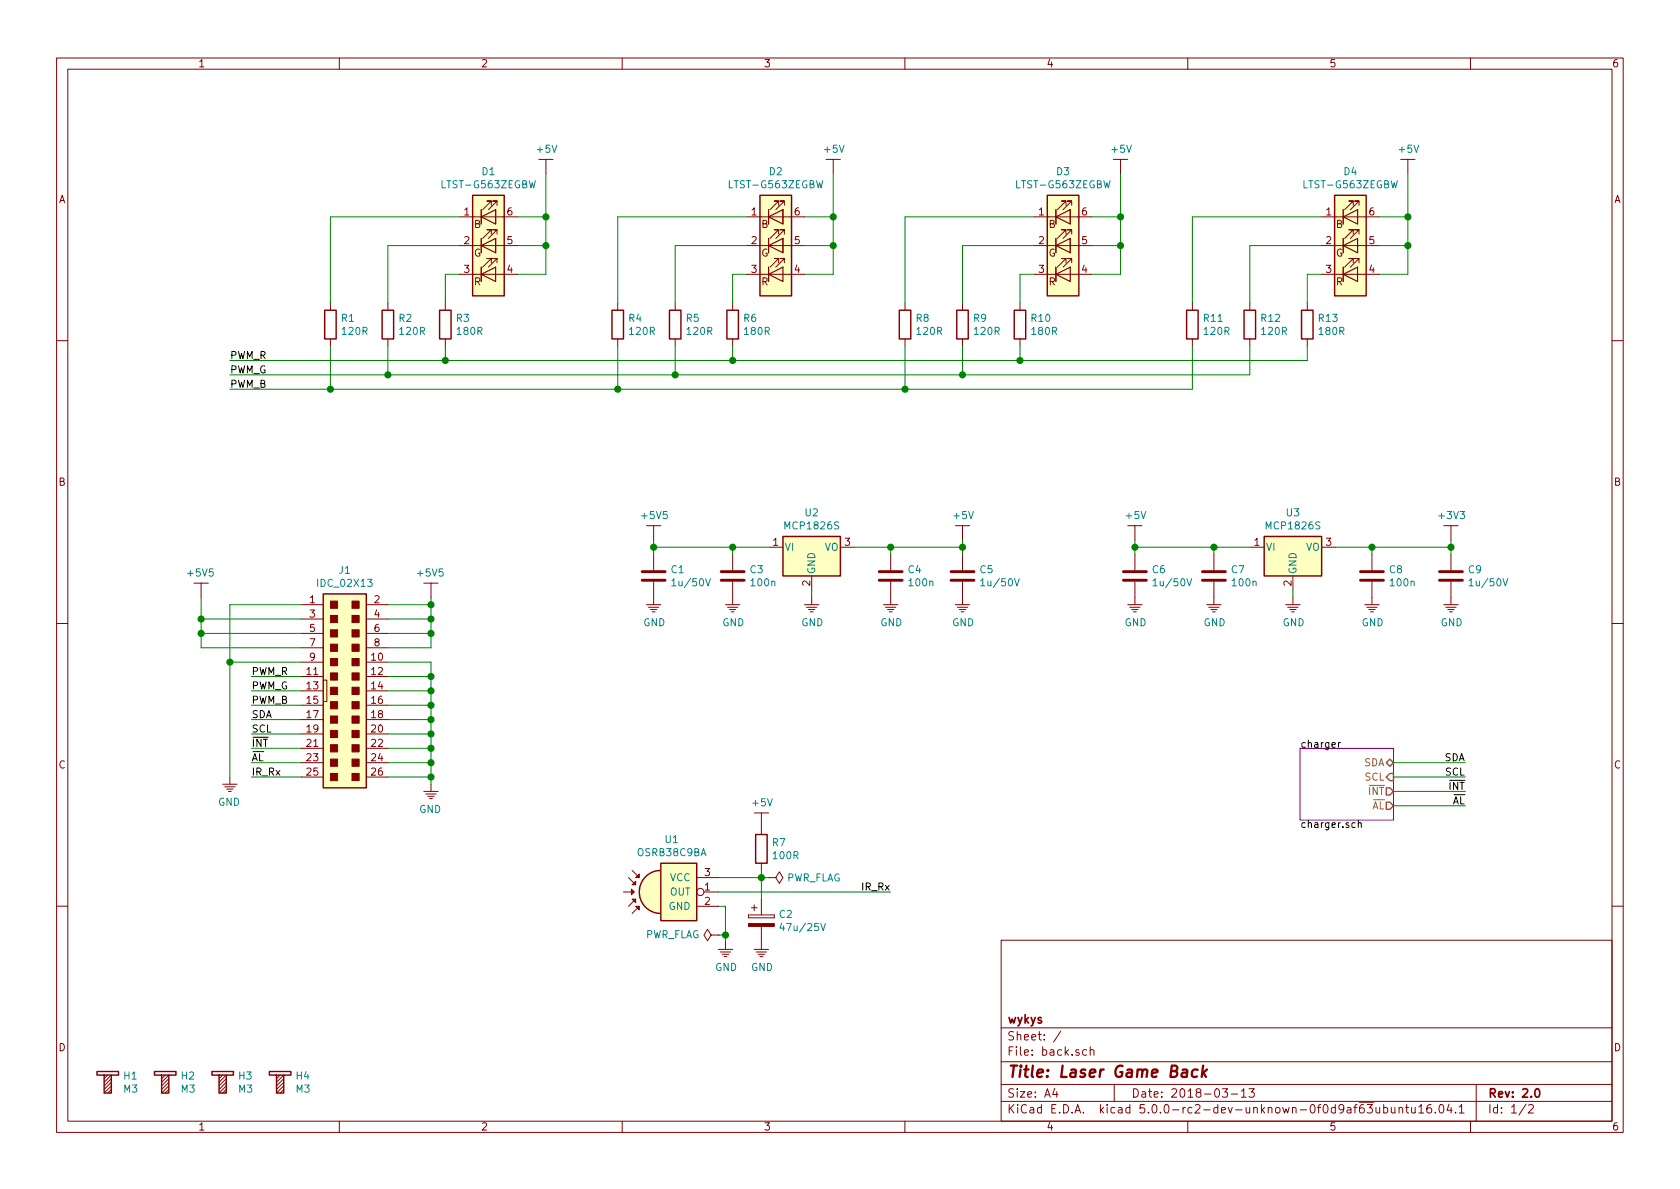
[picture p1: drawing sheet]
<svg xmlns="http://www.w3.org/2000/svg" width="297mm" height="210mm" viewBox="0 0 297 210" stroke-linecap="round" stroke-linejoin="round" font-family="sans-serif">
<g fill="none" stroke="#840000" stroke-width=".18">
<path d="M10 10.3h277v189.9h-277zM12 12.2h273v186.1h-273zM60 10.3v1.9M110 10.3v1.9M160 10.3v1.9M210 10.3v1.9M260 10.3v1.9M81.3 38.3h10.1M85.1 37.1v2.5M86.9 36.3v-.7h-.8h.8l-1.6 1.5M87.6 37.1v2.5zM87.6 37.1h.1"/>
<path d="M87.9 36.3v-.7h-.8h.8l-1.5 1.5M95.2 28.2h2.6M96.5 28.2v2.5M132.1 38.3h10.1M135.9 37.1v2.5M137.7 36.3v-.7h-.8h.8l-1.6 1.5M138.4 37.1v2.5zM138.4 37.1h.1M138.7 36.3v-.7h-.8h.8l-1.5 1.5M146 28.2h2.6M147.3 28.2v2.5M182.9 38.3h10.1"/>
<path d="M186.7 37.1v2.5M188.5 36.3v-.7h-.8h.8l-1.6 1.5M189.2 37.1v2.5zM189.2 37.1h.1M189.5 36.3v-.7h-.8h.8l-1.5 1.5M196.8 28.2h2.6M198.1 28.2v2.5M233.7 38.3h10.1M237.5 37.1v2.5M239.3 36.3v-.7h-.8h.8l-1.6 1.5M240 37.1v2.5zM240 37.1h.1"/>
<path d="M240.3 36.3v-.7h-.8h.8l-1.5 1.5M247.6 28.2h2.6M248.9 28.2v2.5M58.4 53.6v1.3M58.4 59.9v1.3M68.6 53.6v1.3M68.6 59.9v1.3M78.7 53.6v1.3M78.7 59.9v1.3M81.3 48.5h10.1M81.3 43.4h10.1M85.1 42.2v2.5"/>
<path d="M85.1 47.2v2.6M86.9 46.5v-.8h-.8h.8l-1.6 1.5M86.9 41.4v-.8h-.8h.8l-1.6 1.6M87.6 42.2v2.5zM87.6 42.2h.1M87.9 46.5v-.8h-.8h.8l-1.5 1.5M87.9 41.4v-.8h-.8h.8l-1.5 1.6M109.2 53.6v1.3M109.2 59.9v1.3M119.4 53.6v1.3M119.4 59.9v1.3M129.5 53.6v1.3"/>
<path d="M129.5 59.9v1.3M132.1 48.5h10.1M132.1 43.4h10.1M135.9 42.2v2.5M135.9 47.2v2.6M137.7 46.5v-.8h-.8h.8l-1.6 1.5M137.7 41.4v-.8h-.8h.8l-1.6 1.6M138.4 42.2v2.5zM138.4 42.2h.1M138.7 46.5v-.8h-.8h.8l-1.5 1.5M138.7 41.4v-.8h-.8h.8l-1.5 1.6M160 53.6v1.3"/>
<path d="M160 59.9v1.3M170.2 53.6v1.3M170.2 59.9v1.3M180.3 53.6v1.3M180.3 59.9v1.3M182.9 48.5h10.1M182.9 43.4h10.1M186.7 42.2v2.5M186.7 47.2v2.6M188.5 46.5v-.8h-.8h.8l-1.6 1.5M188.5 41.4v-.8h-.8h.8l-1.6 1.6M189.2 42.2v2.5z"/>
<path d="M189.2 42.2h.1M189.5 46.5v-.8h-.8h.8l-1.5 1.5M189.5 41.4v-.8h-.8h.8l-1.5 1.6M210.8 53.6v1.3M210.8 59.9v1.3M221 53.6v1.3M221 59.9v1.3M231.1 53.6v1.3M231.1 59.9v1.3M233.7 48.5h10.1M233.7 43.4h10.1M237.5 42.2v2.5"/>
<path d="M237.5 47.2v2.6M239.3 46.5v-.8h-.8h.8l-1.6 1.5M239.3 41.4v-.8h-.8h.8l-1.6 1.6M240 42.2v2.5zM240 42.2h.1M240.3 46.5v-.8h-.8h.8l-1.5 1.5M240.3 41.4v-.8h-.8h.8l-1.5 1.6M10 60.2h2M285 60.2h2M114.3 93h2.5M115.6 93v2.5M115.6 98v2.8"/>
<path d="M129.5 98v2.8M135.9 96.8h2.5M148.6 96.8h2.5M157.5 98v2.8M168.9 93h2.5M170.2 93v2.5M170.2 98v2.8M199.4 93h2.5M200.7 93v2.5M200.7 98v2.8M214.6 98v2.8M221 96.8h2.5"/>
<path d="M233.7 96.8h2.5M242.6 98v2.8M255.3 93h2.5M256.5 93v2.5M256.5 98v2.8M10 110.3h2M34.3 103.1h2.5M35.6 103.1v2.6M53.3 106.9h3.8M53.3 117.1h3.8M53.3 119.6h3.8M53.3 109.5h3.8"/>
<path d="M53.3 112h3.8M53.3 114.5h3.8M64.8 106.9h3.8M64.8 117.1h3.8M64.8 119.6h3.8M64.8 109.5h3.8M64.8 112h3.8M64.8 114.5h3.8M74.9 103.1h2.6M76.2 103.1v2.6M114.3 106.9h2.5M114.7 107.4h1.8"/>
<path d="M115 107.8h1.1M115.3 108.2h.5M115.6 102.9v4M128.3 106.9h2.5M128.6 107.4h1.9M129 107.8h1.1M129.3 108.2h.5M129.5 102.9v4M142.2 106.9h2.6M142.6 107.4h1.8M143 107.8h1.1M143.3 108.2h.5"/>
<path d="M143.5 101.8v2.6M143.5 105.7v1.2M156.2 106.9h2.5M156.6 107.4h1.8M156.9 107.8h1.1M157.2 108.2h.5M157.5 102.9v4M168.9 106.9h2.5M169.3 107.4h1.8M169.6 107.8h1.1M169.9 108.2h.5M170.2 102.9v4"/>
<path d="M199.4 106.9h2.5M199.7 107.4h1.9M200.1 107.8h1.1M200.4 108.2h.5M200.7 102.9v4M213.4 106.9h2.5M213.7 107.4h1.8M214.1 107.8h1.1M214.4 108.2h.5M214.6 102.9v4M227.3 106.9h2.6M227.7 107.4h1.8"/>
<path d="M228 107.8h1.2M228.3 108.2h.6M228.6 101.8v2.6M228.6 105.7v1.2M241.3 106.9h2.5M241.7 107.4h1.8M242 107.8h1.1M242.3 108.2h.5M242.6 102.9v4M255.3 106.9h2.5M255.6 107.4h1.9M256 107.8h1.1"/>
<path d="M256.3 108.2h.5M256.5 102.9v4M285 110.3h2M39.4 138.7h2.5M39.7 139.1h1.9M40.1 139.5h1.1M40.4 139.9h.5M40.6 137.4v1.3M53.3 122.2h3.8M53.3 124.7h3.8M53.3 127.2h3.8M53.3 129.8h3.8"/>
<path d="M53.3 132.3h3.8M53.3 134.9h3.8M53.3 137.4h3.8M57.1 120.3h.7v3.8h-.7M64.8 122.2h3.8M64.8 124.7h3.8M64.8 127.2h3.8M64.8 129.8h3.8M64.8 132.3h3.8M64.8 134.9h3.8M64.8 137.4h3.8M74.9 139.9h2.6"/>
<path d="M76.2 138.7v1.2M75.3 140.4h1.8M75.6 140.8h1.2M75.9 141.2h.6M110.2 157.7h1.9M111.1 155.2l1.3 1.3M111.8 153.9l1.2 1.3M112.4 159l-1.3 1.3M123.2 155.2h3.8M124.5 157.7h2.5M133.3 143.8h2.6M134.6 143.8v3.8"/>
<path d="M134.6 152.6v1.3M134.6 159v2.8M135.9 155.2h1.3l.6-1 .6 1-.6 1-.6-1M135.9 155.2h.1M10 160.2h2M113 160.3l-1.2 1.2M123.2 160.3h3.8M125.7 165.3l-.6-1-.6 1 .6 1.1 .6-1.1h1.3M127 165.3h.1M127 167.9h2.5M127.4 168.3h1.8M127.7 168.8h1.1"/>
<path d="M128 169.2h.5M128.3 166.6v1.3M132.3 161.8v.5zM132.3 162.3h4.6zM132.3 161.8h4.6zM132.8 160.5h1.1M133.3 160v1M133.3 167.9h2.6M133.7 168.3h1.8M134.1 168.8h1.1M134.4 169.2h.5M134.6 163.8v4.1"/>
<path d="M136.9 161.8v.5zM177 166.3h108v32h-108zM285 160.2h2M19 190.1l-.6 .6M19.7 192l-1.3 1.3M19.7 191.4l-1.3 1.3M19.7 190.7l-1.3 1.3M19.7 190.1l-1.3 1.3M19.7 192.7l-.7 .6M29.2 190.1l-.6 .6M29.8 192l-1.2 1.3M29.8 191.4l-1.2 1.3"/>
<path d="M29.8 190.7l-1.2 1.3M29.8 190.1l-1.2 1.3M29.8 192.7l-.6 .6M39.4 190.1l-.7 .6M40 192l-1.3 1.3M40 191.4l-1.3 1.3M40 190.7l-1.3 1.3M40 190.1l-1.3 1.3M40 192.7l-.6 .6M49.5 190.1l-.6 .6M50.2 192l-1.3 1.3M50.2 191.4l-1.3 1.3"/>
<path d="M50.2 190.7l-1.3 1.3M50.2 190.1l-1.3 1.3M50.2 192.7l-.7 .6M60 198.3v1.9M110 198.3v1.9M160 198.3v1.9M177 194.8h108M177 191.8h108M177 187.8h108M177 181.8h108M186.5 192.5l-.4 1h1M186.8 193v1"/>
<path d="M187.6 182.3l-1.3 2M192.1 185.7l-.4-.1-.3 .3 .1 .6 .2 .1 .4-.1M192.8 185.7a.37 .37 0 0 1 .6 .1v.8M192.8 185.1v1.5M197 191.8v3M210 198.3v1.9M216.1 192.5h.9l-.4 .6 .4 .1v.7l-.2 .1-.7-.1M217.7 193.5h1.1M219.5 193l.4-.5v1.5M219.5 194h.8M220.8 192.5h1l-.5 .6 .4 .1v.7l-.2 .1-.7-.1M241.5 194.9h1.4"/>
<path d="M241.7 195.3h.9l-.5 .6 .5 .1v.7l-.2 .1-.7-.1M243.3 195.8v.8a.39 .39 0 0 0 .6 .1M243.9 195.8v1M244.7 195.9l.4-.1 .3 .3-.1 .6-.2 .1-.4-.1M244.7 195.3v1.5M246 195.8v.8a.37 .37 0 0 0 .6 .1M246.6 195.8v1M247.4 196v-.1a.37 .37 0 0 1 .6 .1v.8M247.4 195.8v1M248.5 195.8h.6M248.7 195.3v1.3l.4 .2M249.6 195.8v.9l.4 .1 .2-.1"/>
<path d="M250.2 195.8v1M250.9 195.8l.4-.5v1.5M250.9 196.8h.8M253 195.3a.62 .62 0 0 0-.7 .7v.7l.3 .1 .5-.1v-.5l-.1-.2-.4-.1-.3 .3M253.8 196.7v.1M254.6 195.5l.3-.2a.94 .94 0 0 1 0 1.5 .82 .82 0 0 1-.3-1.3zM256.2 195.2l-.3 1.1h.9M256.6 195.8v1M257.4 196.7v.1M258 195.8l.4-.5v1.5M258 196.8h.9M260 198.3v1.9"/>
<path d="M261 191.8v6.5M269.8 195.2l-1.2 2M270.3 195.5l.2-.2h.3l.3 .5-.9 1h.9"/>
<circle cx="123.8" cy="157.7" r=".63"/>
</g>
<path d="M271.5 192.7l.2-.2a.81 .81 0 0 1 .6 .6 .81 .81 0 0 1-.3 .8l-.1 .1a.79 .79 0 0 1-.4-1.3z" fill="none" stroke="#840000" stroke-width=".3"/>
<path d="M211.8 189.2a.68 .68 0 0 0-1 .3v.8l.2 .1 .6-.1M212.7 188.4l-.2 2M212.8 189.7l.4 .7M213.4 189.1l-.9 .8" fill="none" stroke="#840000" stroke-width=".41"/>
<path d="M229.9 132.3h16.5v12.7h-16.5z" fill="none" stroke="#840084" stroke-width=".18"/>
<path d="M236.7 131.3v.9M237 131.3l-.3 .2M240.2 145.6l.1-.1h.3l.1 .8M240.2 145.1v1.2" fill="none" stroke="#000" stroke-width=".18"/>
<path d="M245.1 134.9l.6-.7 .7 .7-.7 .6zM245.1 139.3h.6l.7 .6-.7 .7h-.6zM245.7 136.8h.7v1.2h-.7l-.6-.6zM245.1 141.9h.6l.7 .6-.7 .6h-.6z" fill="none" stroke="#848400" stroke-width=".25"/>
<g fill="none" stroke="#008400" stroke-width=".18">
<path d="M81.3 38.3h-22.9v15.3M91.4 38.3h5.1M96.5 30.7v17.8h-5.1M132.1 38.3h-22.9v15.3M142.2 38.3h5.1M147.3 30.7v17.8h-5.1M182.9 38.3h-22.9v15.3M193 38.3h5.1M198.1 30.7v17.8h-5.1M233.7 38.3h-22.9v15.3M243.8 38.3h5.1M248.9 30.7v17.8h-5.1"/>
<path d="M81.3 48.5h-2.6v5.1M81.3 43.4h-12.7v10.2M91.4 43.4h5.1M132.1 48.5h-2.6v5.1M132.1 43.4h-12.7v10.2M142.2 43.4h5.1M182.9 48.5h-2.6v5.1M182.9 43.4h-12.7v10.2M193 43.4h5.1M233.7 48.5h-2.6v5.1M233.7 43.4h-12.7v10.2M243.8 43.4h5.1"/>
<path d="M58.4 61.2v7.6M68.6 61.2v5.1M78.7 61.2v2.5M109.2 61.2v7.6M119.4 61.2v5.1M129.5 61.2v2.5M160 61.2v7.6M170.2 61.2v5.1M180.3 61.2v2.5M210.8 61.2v7.6h-170.2M221 61.2v5.1h-180.4M231.1 61.2v2.5h-190.5"/>
<path d="M115.6 96.8h20.3M115.6 95.5v2.5M129.5 96.8v1.2M151.1 96.8h19.1M157.5 96.8v1.2M170.2 95.5v2.5M200.7 96.8h20.3M200.7 95.5v2.5M214.6 96.8v1.2M236.2 96.8h20.3M242.6 96.8v1.2M256.5 95.5v2.5"/>
<path d="M35.6 105.7v8.8h17.7M35.6 109.5h17.7M35.6 112h17.7M40.6 117.1h12.7M44.4 119.6h8.9M53.3 106.9h-12.7v30.5M68.6 119.6h7.6M68.6 117.1h7.6v21.6M68.6 109.5h7.6M68.6 112h7.6M68.6 106.9h7.6M76.2 105.7v8.8h-7.6"/>
<path d="M143.5 104.4v1.3M228.6 104.4v1.3M44.4 134.9h8.9M44.4 137.4h8.9M44.4 122.2h8.9M44.4 124.7h8.9M44.4 127.2h8.9M44.4 129.8h8.9M44.4 132.3h8.9M68.6 134.9h7.6M68.6 137.4h7.6M68.6 122.2h7.6"/>
<path d="M68.6 124.7h7.6M68.6 127.2h7.6M68.6 129.8h7.6M68.6 132.3h7.6M246.4 134.9h12.7M246.4 137.4h12.7M246.4 139.9h12.7M127 155.2h8.9M127 157.7h30.5M134.6 153.9v5.1M246.4 142.5h12.7M127 160.3h1.3v6.3"/>
<path d="M127 165.3h1.3"/>
</g>
<g fill="none" stroke="#840000" stroke-width=".25">
<path d="M83.6 34.5h5.6v17.8h-5.6zM134.4 34.5h5.6v17.8h-5.6zM185.2 34.5h5.6v17.8h-5.6zM236 34.5h5.6v17.8h-5.6zM57.4 54.9h2v5h-2zM67.6 54.9h2v5h-2zM77.7 54.9h2.1v5h-2.1zM108.2 54.9h2v5h-2zM118.4 54.9h2v5h-2zM128.5 54.9h2.1v5h-2.1zM159 54.9h2v5h-2zM169.2 54.9h2v5h-2z"/>
<path d="M179.3 54.9h2.1v5h-2.1zM209.8 54.9h2v5h-2zM220 54.9h2v5h-2zM230.1 54.9h2.1v5h-2.1zM138.4 94.9h10.2v6.9h-10.2zM223.5 94.9h10.2v6.9h-10.2zM57.1 105h7.7v34.3h-7.7zM116.8 152.6h6.4v10.2h-6.4zM116.8 153.9a3.8 3.8 0 0 0-3.8 3.8 3.8 3.8 0 0 0 3.8 3.8M133.6 147.6h2v5h-2zM17.1 189.5h3.9v.6h-1.3v3.2h-1.3v-3.2h-1.3zM18.4 190.1h1.3"/>
<path d="M27.3 189.5h3.8v.6h-1.3v3.2h-1.2v-3.2h-1.3zM28.6 190.1h1.2M37.5 189.5h3.8v.6h-1.3v3.2h-1.3v-3.2h-1.2zM38.7 190.1h1.3M47.6 189.5h3.8v.6h-1.2v3.2h-1.3v-3.2h-1.3zM48.9 190.1h1.3"/>
</g>
<g fill="#008400" stroke="#008400" stroke-width=".25">
<circle cx="96.5" cy="43.4" r=".51"/>
<circle cx="96.5" cy="38.3" r=".51"/>
<circle cx="147.3" cy="43.4" r=".51"/>
<circle cx="147.3" cy="38.3" r=".51"/>
<circle cx="78.7" cy="63.7" r=".51"/>
<circle cx="68.6" cy="66.3" r=".51"/>
<circle cx="58.4" cy="68.8" r=".51"/>
<circle cx="134.6" cy="155.2" r=".51"/>
<circle cx="129.5" cy="96.8" r=".51"/>
<circle cx="157.5" cy="96.8" r=".51"/>
<circle cx="115.6" cy="96.8" r=".51"/>
<circle cx="170.2" cy="96.8" r=".51"/>
<circle cx="76.2" cy="124.7" r=".51"/>
<circle cx="76.2" cy="122.2" r=".51"/>
<circle cx="76.2" cy="127.2" r=".51"/>
<circle cx="76.2" cy="129.8" r=".51"/>
<circle cx="76.2" cy="132.3" r=".51"/>
<circle cx="76.2" cy="134.9" r=".51"/>
<circle cx="76.2" cy="137.4" r=".51"/>
<circle cx="76.2" cy="119.6" r=".51"/>
<circle cx="76.2" cy="109.5" r=".51"/>
<circle cx="76.2" cy="112" r=".51"/>
<circle cx="35.6" cy="109.5" r=".51"/>
<circle cx="35.6" cy="112" r=".51"/>
<circle cx="128.3" cy="165.3" r=".51"/>
<circle cx="214.6" cy="96.8" r=".51"/>
<circle cx="242.6" cy="96.8" r=".51"/>
<circle cx="200.7" cy="96.8" r=".51"/>
<circle cx="256.5" cy="96.8" r=".51"/>
<circle cx="40.6" cy="117.1" r=".51"/>
<circle cx="76.2" cy="106.9" r=".51"/>
<circle cx="198.1" cy="43.4" r=".51"/>
<circle cx="198.1" cy="38.3" r=".51"/>
<circle cx="248.9" cy="43.4" r=".51"/>
<circle cx="248.9" cy="38.3" r=".51"/>
<circle cx="109.2" cy="68.8" r=".51"/>
<circle cx="119.4" cy="66.3" r=".51"/>
<circle cx="129.5" cy="63.7" r=".51"/>
<circle cx="160" cy="68.8" r=".51"/>
<circle cx="170.2" cy="66.3" r=".51"/>
<circle cx="180.3" cy="63.7" r=".51"/>
</g>
<g fill="#840000" stroke="#840000" stroke-width=".18">
<path d="M132.3 163.3h4.6v.5h-4.6z"/>
<path d="M58.4 136.8h1.3v1.2h-1.3z"/>
<path d="M58.4 134.2h1.3v1.3h-1.3z"/>
<path d="M58.4 131.7h1.3v1.3h-1.3z"/>
<path d="M58.4 129.2h1.3v1.2h-1.3z"/>
<path d="M58.4 126.6h1.3v1.3h-1.3z"/>
<path d="M58.4 124.1h1.3v1.2h-1.3z"/>
<path d="M58.4 121.5h1.3v1.3h-1.3z"/>
<path d="M58.4 119h1.3v1.3h-1.3z"/>
<path d="M58.4 116.5h1.3v1.2h-1.3z"/>
<path d="M58.4 113.9h1.3v1.3h-1.3z"/>
<path d="M58.4 111.4h1.3v1.2h-1.3z"/>
<path d="M58.4 108.8h1.3v1.3h-1.3z"/>
<path d="M58.4 106.3h1.3v1.3h-1.3z"/>
<path d="M62.2 136.8h1.3v1.2h-1.3z"/>
<path d="M62.2 134.2h1.3v1.3h-1.3z"/>
<path d="M62.2 131.7h1.3v1.3h-1.3z"/>
<path d="M62.2 129.2h1.3v1.2h-1.3z"/>
<path d="M62.2 126.6h1.3v1.3h-1.3z"/>
<path d="M62.2 124.1h1.3v1.2h-1.3z"/>
<path d="M62.2 121.5h1.3v1.3h-1.3z"/>
<path d="M62.2 119h1.3v1.3h-1.3z"/>
<path d="M62.2 116.5h1.3v1.2h-1.3z"/>
<path d="M62.2 113.9h1.3v1.3h-1.3z"/>
<path d="M62.2 111.4h1.3v1.2h-1.3z"/>
<path d="M62.2 108.8h1.3v1.3h-1.3z"/>
<path d="M62.2 106.3h1.3v1.3h-1.3z"/>
<path d="M111.6 157.2l.5 .5-.5 .5z"/>
<path d="M111.8 159h.6v.6z"/>
<path d="M111.8 156.5l.6-.7v.7z"/>
<path d="M112.4 160.3h.6v.6z"/>
<path d="M112.4 155.2l.6-.6v.6z"/>
</g>
<g fill="none" stroke="#008484" stroke-width=".18">
<path d="M118.8 102.7l.4-.4v1.3M118.8 103.6h.7M124.8 102.3l.4 1.3 .4-1.3M173.4 102.7l.4-.4v1.3M173.4 103.6h.7M179.4 102.3l.4 1.3 .4-1.3M203.9 102.7l.3-.4v1.3M203.9 103.6h.7M209.9 102.3l.4 1.3 .4-1.3M259.7 102.7l.4-.4v1.3M259.7 103.6h.8M265.7 102.3l.5 1.3 .4-1.3"/>
<path d="M138.2 163.2l-.3 .9h.8M145.1 163.3l.4 1.3 .4-1.3"/>
</g>
<g fill="#ffffc2" stroke="#ffffc2" stroke-width=".18">
<path d="M138.4 94.9h10.2v6.9h-10.2z"/>
<path d="M57.1 105h7.7v34.3h-7.7z"/>
<path d="M223.5 94.9h10.2v6.9h-10.2z"/>
<path d="M83.6 34.5h5.6v17.8h-5.6z"/>
<path d="M134.4 34.5h5.6v17.8h-5.6z"/>
<path d="M114.1 155a3.7 3.7 0 0 1 2.7-1.1v7.6a3.8 3.8 0 0 1-3.5-2.3 3.8 3.8 0 0 1 .8-4.2z"/>
<path d="M116.8 152.6h6.4v10.2h-6.4z"/>
<path d="M185.2 34.5h5.6v17.8h-5.6z"/>
<path d="M236 34.5h5.6v17.8h-5.6z"/>
</g>
<g fill="none" stroke="#840000" stroke-width=".51">
<path d="M113.5 102.6h4.1M113.5 101.1h4.1M127.5 102.6h4.1M127.5 101.1h4.1M155.4 102.6h4.1M155.4 101.1h4.1M168.1 102.6h4.1M168.1 101.1h4.1M198.6 102.6h4.1M198.6 101.1h4.1M212.6 102.6h4.1M212.6 101.1h4.1"/>
<path d="M240.5 102.6h4.1M240.5 101.1h4.1M254.5 102.6h4.1M254.5 101.1h4.1"/>
</g>
<g fill="none" stroke="#840000" stroke-width=".2">
<path d="M85.1 38.3l2.5-1.2v2.5zM85.1 37.1v2.5M135.9 38.3l2.5-1.2v2.5zM135.9 37.1v2.5M186.7 38.3l2.5-1.2v2.5zM186.7 37.1v2.5M237.5 38.3l2.5-1.2v2.5zM237.5 37.1v2.5M85.1 48.5l2.5-1.3v2.6zM85.1 43.4l2.5-1.2v2.5zM85.1 42.2v2.5M85.1 47.2v2.6"/>
<path d="M135.9 48.5l2.5-1.3v2.6zM135.9 43.4l2.5-1.2v2.5zM135.9 42.2v2.5M135.9 47.2v2.6M186.7 48.5l2.5-1.3v2.6zM186.7 43.4l2.5-1.2v2.5zM186.7 42.2v2.5M186.7 47.2v2.6M237.5 48.5l2.5-1.3v2.6zM237.5 43.4l2.5-1.2v2.5zM237.5 42.2v2.5M237.5 47.2v2.6"/>
</g>
<text font-size="2.8" fill="#840000" x="178" y="190.5">Title: Laser Game Back</text>
<g font-size="2.1" fill="#840000">
<text x="178" y="184">Sheet: /</text>
<text x="178" y="181">wykys</text>
<text x="178" y="186.7">File: back.sch</text>
<text x="178" y="196.9">KiCad E.D.A. kicad 5.0.0-rc2-dev-unknown-0f0d9af63ubuntu16.04.1</text>
<text x="178" y="194.1">Size: A4</text>
<text x="200" y="194.1">Date: 2018-03-13</text>
<text x="263" y="194.1">Rev: 2.0</text>
<text x="263" y="196.9">Id: 1/2</text>
</g>
<g font-size="1.8" fill="#840000">
<text x="35" y="11.9">1</text>
<text x="85" y="11.9">2</text>
<text x="135" y="11.9">3</text>
<text x="185" y="11.9">4</text>
<text x="235" y="11.9">5</text>
<text x="285" y="11.9">6</text>
<text x="10.4" y="35.9">A</text>
<text x="285.4" y="35.9">A</text>
<text x="82.1" y="38.1">1</text>
<text x="83.8" y="40.3">B</text>
<text x="89.7" y="38.1">6</text>
<text x="132.9" y="38.1">1</text>
<text x="134.6" y="40.3">B</text>
<text x="140.5" y="38.1">6</text>
<text x="183.7" y="38.1">1</text>
<text x="185.4" y="40.3">B</text>
<text x="191.3" y="38.1">6</text>
<text x="234.5" y="38.1">1</text>
<text x="236.2" y="40.3">B</text>
<text x="242.1" y="38.1">6</text>
<text x="82.1" y="43.2">2</text>
<text x="83.8" y="45.4">G</text>
<text x="89.7" y="43.2">5</text>
<text x="132.9" y="43.2">2</text>
<text x="134.6" y="45.4">G</text>
<text x="140.5" y="43.2">5</text>
<text x="183.7" y="43.2">2</text>
<text x="185.4" y="45.4">G</text>
<text x="191.3" y="43.2">5</text>
<text x="234.5" y="43.2">2</text>
<text x="236.2" y="45.4">G</text>
<text x="242.1" y="43.2">5</text>
<text x="82.1" y="48.3">3</text>
<text x="83.8" y="50.5">R</text>
<text x="89.7" y="48.3">4</text>
<text x="132.9" y="48.3">3</text>
<text x="134.6" y="50.5">R</text>
<text x="140.5" y="48.3">4</text>
<text x="183.7" y="48.3">3</text>
<text x="185.4" y="50.5">R</text>
<text x="191.3" y="48.3">4</text>
<text x="234.5" y="48.3">3</text>
<text x="236.2" y="50.5">R</text>
<text x="242.1" y="48.3">4</text>
<text x="10.4" y="85.9">B</text>
<text x="285.4" y="85.9">B</text>
<text x="136.7" y="96.5">1</text>
<text x="149.4" y="96.5">3</text>
<text x="221.8" y="96.5">1</text>
<text x="234.5" y="96.5">3</text>
<text x="54.8" y="106.7">1</text>
<text x="66.2" y="106.7">2</text>
<text x="143.3" y="103.6" transform="rotate(-90 143.3 103.6)">2</text>
<text x="228.3" y="103.6" transform="rotate(-90 228.3 103.6)">2</text>
<text x="54.8" y="109.2">3</text>
<text x="54.8" y="111.8">5</text>
<text x="66.2" y="109.2">4</text>
<text x="66.2" y="111.8">6</text>
<text x="54.3" y="119.4">11</text>
<text x="54.8" y="114.3">7</text>
<text x="54.8" y="116.8">9</text>
<text x="65.7" y="116.8">10</text>
<text x="65.7" y="119.4">12</text>
<text x="66.2" y="114.3">8</text>
<text x="54.3" y="121.9">13</text>
<text x="54.3" y="124.5">15</text>
<text x="65.7" y="121.9">14</text>
<text x="65.7" y="124.5">16</text>
<text x="54.3" y="127">17</text>
<text x="54.3" y="129.5">19</text>
<text x="65.7" y="127">18</text>
<text x="65.7" y="129.5">20</text>
<text x="10.4" y="135.9">C</text>
<text x="54.3" y="132.1">21</text>
<text x="54.3" y="134.6">23</text>
<text x="54.3" y="137.2">25</text>
<text x="65.7" y="132.1">22</text>
<text x="65.7" y="134.6">24</text>
<text x="65.7" y="137.2">26</text>
<text x="285.4" y="135.9">C</text>
<text x="124.6" y="154.9">3</text>
<text x="124.6" y="157.5">1</text>
<text x="124.6" y="160">2</text>
<text x="10.4" y="185.9">D</text>
<text x="285.4" y="185.9">D</text>
<text x="35" y="199.9">1</text>
<text x="85" y="199.9">2</text>
<text x="135" y="199.9">3</text>
<text x="185" y="199.9">4</text>
<text x="235" y="199.9">5</text>
<text x="285" y="199.9">6</text>
</g>
<g font-size="1.8" fill="#008484">
<text x="95" y="27">+5V</text>
<text x="145.8" y="27">+5V</text>
<text x="196.6" y="27">+5V</text>
<text x="247.4" y="27">+5V</text>
<text x="78.4" y="33.3">LTST-G563ZEGBW</text>
<text x="85.2" y="31">D1</text>
<text x="129.2" y="33.3">LTST-G563ZEGBW</text>
<text x="136" y="31">D2</text>
<text x="180" y="33.3">LTST-G563ZEGBW</text>
<text x="186.8" y="31">D3</text>
<text x="230.8" y="33.3">LTST-G563ZEGBW</text>
<text x="237.6" y="31">D4</text>
<text x="60.4" y="56.9">R1</text>
<text x="60.6" y="59.2">120R</text>
<text x="70.6" y="56.9">R2</text>
<text x="70.8" y="59.2">120R</text>
<text x="80.7" y="56.9">R3</text>
<text x="80.9" y="59.2">180R</text>
<text x="111.2" y="56.9">R4</text>
<text x="111.4" y="59.2">120R</text>
<text x="121.4" y="56.9">R5</text>
<text x="121.6" y="59.2">120R</text>
<text x="131.5" y="56.9">R6</text>
<text x="131.7" y="59.2">180R</text>
<text x="162" y="56.9">R8</text>
<text x="162.2" y="59.2">120R</text>
<text x="172.2" y="56.9">R9</text>
<text x="172.4" y="59.2">120R</text>
<text x="182.4" y="56.9">R10</text>
<text x="182.5" y="59.2">180R</text>
<text x="212.9" y="56.9">R11</text>
<text x="213" y="59.2">120R</text>
<text x="223" y="56.9">R12</text>
<text x="223.2" y="59.2">120R</text>
<text x="233.2" y="56.9">R13</text>
<text x="233.3" y="59.2">180R</text>
<text x="113.6" y="91.8">+5V5</text>
<text x="139" y="93.6">MCP1826S</text>
<text x="142.4" y="91.3">U2</text>
<text x="168.7" y="91.8">+5V</text>
<text x="199.2" y="91.8">+5V</text>
<text x="224.1" y="93.6">MCP1826S</text>
<text x="227.5" y="91.3">U3</text>
<text x="254.6" y="91.8">+3V3</text>
<text x="33.4" y="101.9">+5V5</text>
<text x="60" y="101.5">J1</text>
<text x="74" y="101.9">+5V5</text>
<text x="118.7" y="101.4">C1</text>
<text x="132.7" y="101.4">C3</text>
<text x="138.7" y="97.4">VI</text>
<text x="144.1" y="101.6" transform="rotate(-90 144.1 101.6)">GND</text>
<text x="145.8" y="97.4">VO</text>
<text x="160.6" y="101.4">C4</text>
<text x="173.3" y="101.4">C5</text>
<text x="203.8" y="101.4">C6</text>
<text x="217.8" y="101.4">C7</text>
<text x="223.8" y="97.4">VI</text>
<text x="229.2" y="101.6" transform="rotate(-90 229.2 101.6)">GND</text>
<text x="230.9" y="97.4">VO</text>
<text x="245.7" y="101.4">C8</text>
<text x="259.7" y="101.4">C9</text>
<text x="56.4" y="103.8">IDC_02X13</text>
<text x="119.3" y="103.7">1u/50V</text>
<text x="132.9" y="103.7">100n</text>
<text x="160.9" y="103.7">100n</text>
<text x="173.9" y="103.7">1u/50V</text>
<text x="204.4" y="103.7">1u/50V</text>
<text x="218" y="103.7">100n</text>
<text x="245.9" y="103.7">100n</text>
<text x="260.3" y="103.7">1u/50V</text>
<text x="113.7" y="110.7">GND</text>
<text x="127.7" y="110.7">GND</text>
<text x="141.7" y="110.7">GND</text>
<text x="155.7" y="110.7">GND</text>
<text x="168.4" y="110.7">GND</text>
<text x="198.8" y="110.7">GND</text>
<text x="212.8" y="110.7">GND</text>
<text x="226.8" y="110.7">GND</text>
<text x="240.7" y="110.7">GND</text>
<text x="254.7" y="110.7">GND</text>
<text x="38.6" y="142.5">GND</text>
<text x="74.1" y="143.8">GND</text>
<text x="133.1" y="142.6">+5V</text>
<text x="117.7" y="149.1">U1</text>
<text x="136.6" y="149.6">R7</text>
<text x="112.8" y="151.4">OSRB38C9BA</text>
<text x="118.4" y="155.8">VCC</text>
<text x="136.8" y="151.9">100R</text>
<text x="139" y="155.9">PWR_FLAG</text>
<text x="118.2" y="160.9">GND</text>
<text x="118.4" y="158.4">OUT</text>
<text x="114" y="165.9">PWR_FLAG</text>
<text x="137.8" y="162.3">C2</text>
<text x="138.6" y="164.6">47u/25V</text>
<text x="126.4" y="171.7">GND</text>
<text x="132.8" y="171.7">GND</text>
<text x="21.9" y="190.9">H1</text>
<text x="32.1" y="190.9">H2</text>
<text x="42.3" y="190.9">H3</text>
<text x="52.4" y="190.9">H4</text>
<text x="21.9" y="193.2">M3</text>
<text x="32.1" y="193.2">M3</text>
<text x="42.2" y="193.2">M3</text>
<text x="52.4" y="193.2">M3</text>
</g>
<g font-size="1.8">
<text x="40.6" y="63.5">PWM_R</text>
<text x="40.6" y="66">PWM_G</text>
<text x="40.6" y="68.6">PWM_B</text>
<text x="44.4" y="119.4">PWM_R</text>
<text x="44.4" y="121.9">PWM_G</text>
<text x="44.4" y="124.5">PWM_B</text>
<text x="44.4" y="127">SDA</text>
<text x="44.4" y="129.5">SCL</text>
<text x="44.4" y="132.1">INT</text>
<text x="44.4" y="134.6">AL</text>
<text x="44.4" y="137.2">IR_Rx</text>
<text x="229.9" y="132.2">charger</text>
<text x="255.3" y="134.6">SDA</text>
<text x="255.5" y="137.2">SCL</text>
<text x="256.2" y="139.7">INT</text>
<text x="256.7" y="142.2">AL</text>
<text x="229.9" y="146.4">charger.sch</text>
<text x="152.5" y="157.5">IR_Rx</text>
</g>
<g font-size="1.8" fill="#848400">
<text x="241.1" y="135.5">SDA</text>
<text x="241.3" y="138">SCL</text>
<text x="242" y="140.6">INT</text>
<text x="242.5" y="143.1">AL</text>
</g>
</svg>
